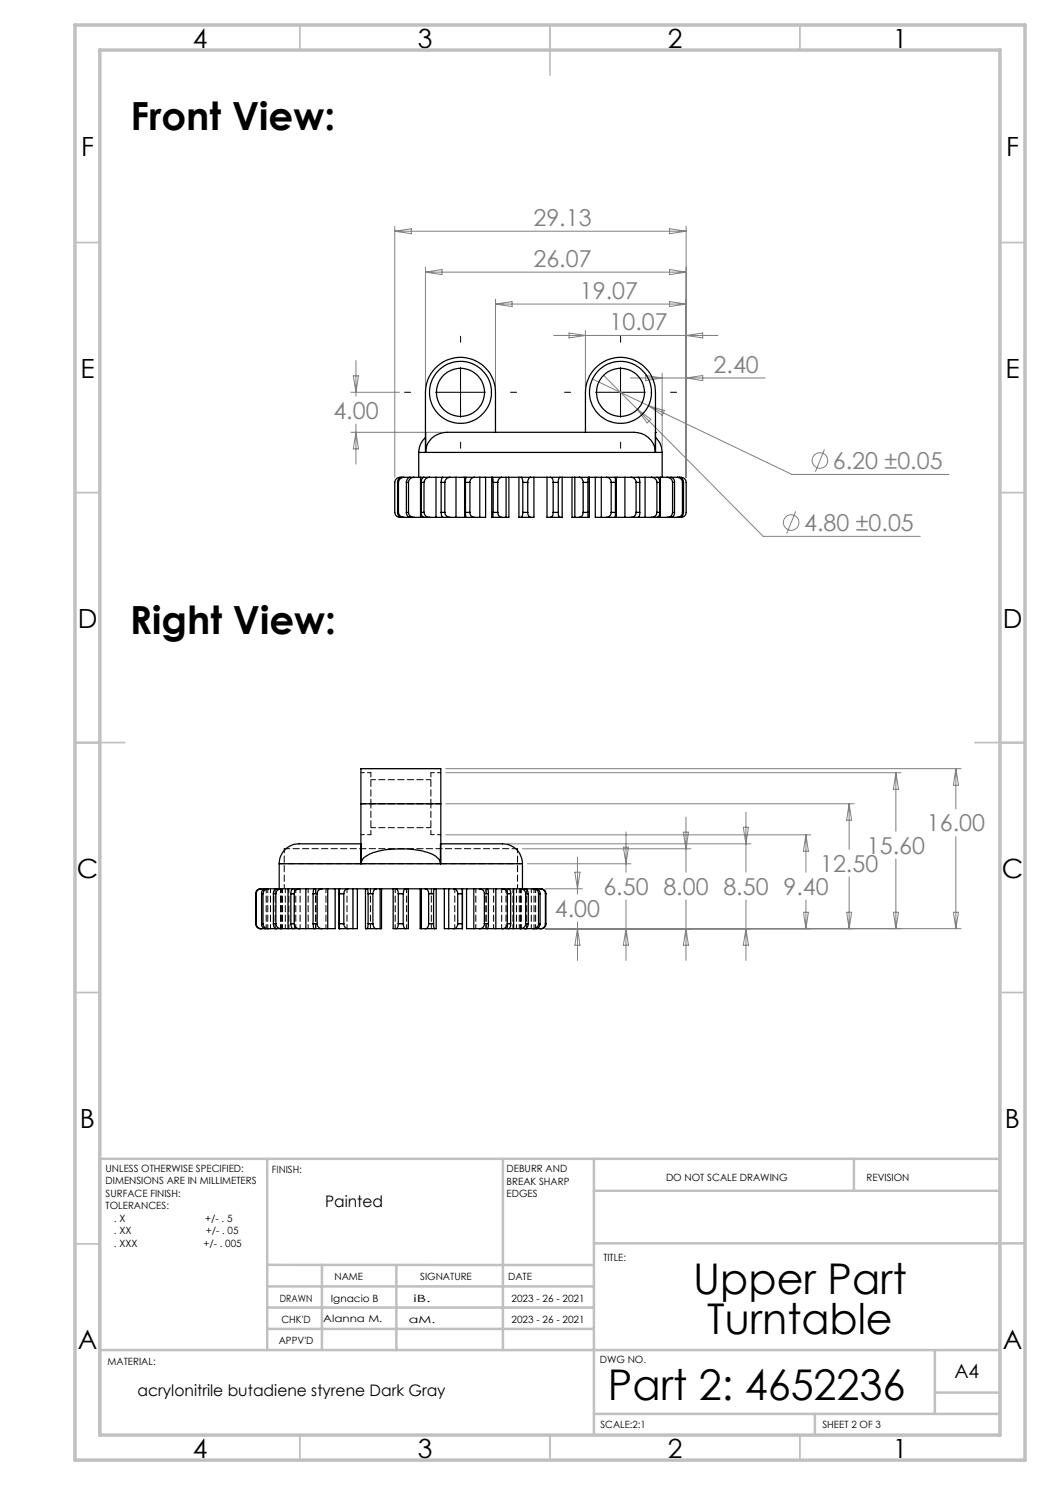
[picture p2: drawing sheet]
<svg xmlns="http://www.w3.org/2000/svg" width="210mm" height="297mm" viewBox="0 0 210 297" stroke-linecap="round" stroke-linejoin="round" font-family="sans-serif">
<g fill="none" stroke="#808080" stroke-width=".2">
<path d="M79 45.3v50.2M79 46.2h58.2M79 46.2l3.3-.4v.9zM85.1 53.4v24.1M85.1 54.4h52.1M85.1 54.4l3.3-.5v1zM99.1 59.8v17.7M133.9 45.8l3.3 .4-3.3 .5zM133.9 53.9l3.3 .5-3.3 .5zM137.2 45.3v50.2M70.2 78.5h9.7M70.7 75.2h1l-.5 3.3z"/>
<path d="M71.2 72.1v7.1M99.1 60.8h38.1M99.1 60.8l3.3-.5v1zM110.7 67.1h32.9M113.8 66.6l3.3 .5-3.3 .5zM117.1 66.1v11.4M118.5 75.8l11.2 5.3M120.7 75.1l6.8 6.8M126.1 75.6h26.9M129.1 75.1l3.3 .5-3.3 .5zM132.4 74.6v14.9M133.9 60.3l3.3 .5-3.3 .5z"/>
<path d="M137.2 75.6l3.3-.5v1zM137.2 67.1l3.3-.5v1zM70.2 86.5h18.2M71.2 84.8v8M71.2 86.5l.5 3.3h-1zM127.5 81.9l25.1 25.4h31.4M127.5 81.9l2.7 2-.8 .7zM129.7 81.1l28.7 13.8h31.4M129.7 81.1l3.2 1-.5 .9zM164.9 89.9l-1.8 4.4M159.1 102.3l-1.8 4.4M89.1 154.5h91.1"/>
<path d="M89.1 153.7h103.1M179.2 154.5v11.8M179.2 154.5l.5 3.4h-1zM191.2 153.7v8.1M191.2 153.7l.5 3.4h-1zM89.1 160.8h81.7M89.1 167h73.1M101.5 168.8h48.7M104.5 169.8h33.7M105.5 172.8h20.7M109 177.8h7.5M115 174.4h1l-.5 3.4z"/>
<path d="M115.5 171.4v7.4M124.7 169.4h1l-.5 3.4zM125.2 166.4v8M125.2 180v12.1M136.7 166.4h1l-.5 3.4zM137.2 163.4v11M137.2 180v12.1M148.7 165.4h1l-.5 3.4zM149.2 162.4v12M149.2 180v12.1M161.2 167v7.4M161.2 180v5.7"/>
<path d="M161.2 167l.5 3.2h-1zM169.8 160.8v9.1M169.8 175.4v10.3M169.8 160.8l.5 3.2h-1zM179.2 171.8v13.9M191.2 167.3v18.4M109 185.7h83.2M115.5 184.4v7.7M115.5 185.7l.5 3.4h-1zM125.2 185.7l.5 3.4h-1zM137.2 185.7l.5 3.4h-1zM149.2 185.7l.5 3.4h-1z"/>
<path d="M160.7 182.5h1l-.5 3.2zM169.3 182.5h1l-.5 3.2zM178.7 182.5h1l-.5 3.2zM190.7 182.5h1l-.5 3.2z"/>
<circle cx="164" cy="92.1" r="1.55"/>
<circle cx="158.2" cy="104.5" r="1.56"/>
</g>
<path d="M82.1 78.5h-1.2M92.1 68.5v-1.2M102.1 78.5h1.2M114.1 78.5h-1.2M124.1 68.5v-1.2M134.1 78.5h1.2M92.1 88.5v1.2M124.1 88.5v1.2" fill="none" stroke="#000" stroke-width=".2" stroke-dasharray="15.2 1.3 1.3 1.3"/>
<path d="M87.1 78.5h10M92.1 73.5v10M119.1 78.5h10M124.1 73.5v10" fill="none" stroke="#000" stroke-width=".2"/>
<g fill="none" stroke="#c0c0c0" stroke-width=".35">
<path d="M60 5v5M110 5v10M160 5v5M15 48.5h5M200 48.5h5M15 98.5h5M200 98.5h5M15 148.5h10M195 148.5h10M15 198.5h5M200 198.5h5M15 248.8h5"/>
<path d="M60 287v5M110 287v5M160 287v5"/>
</g>
<g fill="none" stroke="#c0c0c0" stroke-width=".5">
<path d="M53.4 231.8v38.2M100.6 231.8v38.2M118.8 231.8v55.2M118.8 238.2h81.2M170.8 231.8v6.4M200 231.8h-180v55.2M53.4 257.3h65.4M53.4 253h65.4M64.4 253v17M79.3 253v17M118.8 248.7h86.2M20 270h180"/>
<path d="M53.4 265.8h65.4M53.4 261.5h65.4M187 270v12.8M187 278.5h13M118.8 282.8h81.2M163 282.8v4.2"/>
</g>
<path d="M15 5h190v287h-190zM20 10h180v277h-180z" fill="none" stroke="#c0c0c0" stroke-width=".7"/>
<g fill="none" stroke="#000" stroke-width=".25">
<path d="M79.5 96.5h.2M79.5 96.5v6M79.7 96.5v6M80.4 95.5a.97 .97 0 0 0-.9 1M80.8 95.5a1.09 1.09 0 0 0-1.1 1M81.3 96.5h.4M81.3 96.5v6M81.7 96.5v6M82 95.5a.94 .94 0 0 0-.7 1M82.8 95.5a1.09 1.09 0 0 0-1.1 1M83.7 90.5v5M84.1 95.5v8"/>
<path d="M84.2 96.5h.6M84.2 96.5v6M84.8 95.5a.91 .91 0 0 0-.6 1M84.8 96.5v6M85.1 87.5a4 4 0 0 0-1.4 3M85.1 86.5v4M85.1 90.5a4.4 4.4 0 0 1 5.3-4h34.8a5.6 5.6 0 0 1 4.9 1.5 4 4 0 0 1 1 2.5M85.1 90.5h46M85.9 95.5a1.09 1.09 0 0 0-1.1 1M87.2 95.5v8M88.2 96.5h.8M88.2 96.5v6"/>
<path d="M88.5 95.5l-.1 .1-.2 .9M89 96.5v6M90 95.5a1.09 1.09 0 0 0-1 1M91.2 95.5v8M92.9 95.5v8h-12.9a1.02 1.02 0 0 1-1-1v-6a1.09 1.09 0 0 1 1-1h13.2M93.1 96.5h.9M93.1 96.5v6M93.2 95.5l-.1 1M93.2 95.5h5.2M94 96.5v6M94.9 95.5a.97 .97 0 0 0-.9 1M96 95.5v8"/>
<path d="M97.1 95.5v8h-3.9l-.1-1M98.4 95.5h5.4M98.4 95.5v8h3.4v-8M98.5 95.5l.1 1M98.6 96.5h1M98.6 96.5v6M99.1 86.5v-8a7 7 0 0 0-7-7 7 7 0 0 0-7 7v12h-1.4M99.6 96.5v6M100.3 95.5a1 1 0 0 0-.7 1M101.2 95.5v8M103.8 95.5h3M103.8 95.5v8h3v-8"/>
<path d="M104.2 95.5l.3 .3 .1 .7M104.6 96.5h1M104.6 96.5v6M105.6 96.5v6M106.1 95.5a.98 .98 0 0 0-.5 1M106.8 95.5h2.6M109.4 95.5v8h3v-8M109.4 95.5h3M110.1 95.5a.91 .91 0 0 1 .5 1M110.6 96.5v6M110.6 96.5h1.1M111.7 96.5v6"/>
<path d="M112 95.5l-.3 .4v.6M112.4 95.5h5.5M114.4 95.5v8h3.5v-8M115 95.5v8M115.9 95.5a.94 .94 0 0 1 .7 1M116.6 96.5h1M116.6 96.5v6M117.1 86.5v-8a7 7 0 0 1 7-7 7 7 0 0 1 7 7v12M117.6 96.5v6M117.7 95.5l-.1 1M117.9 95.5h5.1M119.1 95.5v8h3.9l.1-1"/>
<path d="M120.3 95.5v8M121.3 95.5a1.03 1.03 0 0 1 .9 1M122.2 96.5h.9M122.2 96.5v6M123 95.5l.1 1M123 95.5h13.2a1.02 1.02 0 0 1 1 1v6a.96 .96 0 0 1-1 1h-12.9v-8M123.1 96.5v6M125 95.5v8M126.2 95.5a1.02 1.02 0 0 1 1 1M127.2 96.5h.8M127.2 96.5v6M127.6 95.5a1.01 1.01 0 0 1 .4 1"/>
<path d="M128 96.5v6M129 95.5v8M130.3 95.5a1.09 1.09 0 0 1 1.1 1M131.1 87.5a4 4 0 0 1 1.3 3M131.1 86.5h.1M131.1 90.5h1.3M131.4 96.5h.6M131.4 96.5v6M131.4 95.5a.98 .98 0 0 1 .6 1M132 96.5v6M132.1 95.5v8M132.4 90.5v5"/>
<path d="M133.4 95.5a1.09 1.09 0 0 1 1.1 1M134.2 95.5a.96 .96 0 0 1 .7 1M134.5 96.5h.4M134.5 96.5v6M134.9 96.5v6M135.4 95.5a1.09 1.09 0 0 1 1.1 1M135.8 95.5a.97 .97 0 0 1 .9 1M136.5 96.5h.2M136.5 96.5v6M136.7 96.5v6M79.5 102.5a.89 .89 0 0 0 .9 1M79.5 102.5h.2"/>
<path d="M79.7 102.5a1.03 1.03 0 0 0 1.1 1M81.3 102.5a.91 .91 0 0 0 .7 1M81.3 102.5h.4M81.7 102.5a1.03 1.03 0 0 0 1.1 1M84.2 102.5a.86 .86 0 0 0 .6 1M84.2 102.5h.6M84.8 102.5a1.03 1.03 0 0 0 1.1 1M88.2 102.5l.1 .8 .2 .2M88.2 102.5h.8M89 102.5a1.02 1.02 0 0 0 1 1M93.1 102.5h.9M94 102.5a.91 .91 0 0 0 .9 1"/>
<path d="M98.6 102.5l-.1 1M98.6 102.5h1M99.6 102.5a.93 .93 0 0 0 .7 1M104.6 102.5a.97 .97 0 0 1-.4 1M104.6 102.5h1M105.6 102.5a.89 .89 0 0 0 .5 1M110.6 102.5a.83 .83 0 0 1-.5 1M110.6 102.5h1.1M111.7 102.5a.97 .97 0 0 0 .3 1M116.6 102.5a.87 .87 0 0 1-.7 1M116.6 102.5h1M117.6 102.5l.1 1"/>
<path d="M122.2 102.5a.97 .97 0 0 1-.9 1M122.2 102.5h.9M127.2 102.5a.96 .96 0 0 1-1 1M127.2 102.5h.8M128 102.5a.89 .89 0 0 1-.4 1M131.4 102.5a1.03 1.03 0 0 1-1.1 1M131.4 102.5h.6M132 102.5a.89 .89 0 0 1-.6 1M134.5 102.5a1.03 1.03 0 0 1-1.1 1M134.5 102.5h.4M134.9 102.5a.88 .88 0 0 1-.7 1M136.5 102.5a1.03 1.03 0 0 1-1.1 1"/>
<path d="M136.5 102.5h.2M136.7 102.5a.91 .91 0 0 1-.9 1M51.2 178.7h.1M51.2 178.7v6M52.3 177.8a1.03 1.03 0 0 0-1.1 .9M52.3 178.7h.3M52.3 178.7v6M52.6 178.7v6M53.1 177.8a.86 .86 0 0 0-.8 .9M53.7 177.8a1.03 1.03 0 0 0-1.1 .9M54.7 178.7h.5M54.7 178.7v6"/>
<path d="M55 177.8v.1M55.2 178.7v6M55.3 177.8a.84 .84 0 0 0-.6 .9M55.8 172.8h16.4M55.8 172.8v5M56.3 177.8a1.03 1.03 0 0 0-1.1 .9M57.6 177.8v7.9M58.2 178.7h.6M58.2 178.7v6M58.6 177.8a.97 .97 0 0 0-.4 .9M58.8 178.7v6M59.9 177.8a1.03 1.03 0 0 0-1.1 .9"/>
<path d="M61.2 177.8v7.9M62.6 178.7h.8M62.6 178.7v6M62.9 177.8l-.2 .4-.1 .5M63.4 178.7v6M64.4 177.8a.96 .96 0 0 0-1 .9M65.5 177.8v7.9M67 177.8v7.9h-14.9a.91 .91 0 0 1-.9-1M67.8 177.8v.9h1M67.8 177.8h.1M67.8 177.8h-15.7a.91 .91 0 0 0-.9 .9M67.8 177.8h5.3"/>
<path d="M67.8 177.8v7.9M68.8 178.7v6M69.6 177.8a.91 .91 0 0 0-.8 .9M70.6 177.8v7.9M71.5 177.8v7.9h-3.7M72.2 168.8h-11.2a4.2 4.2 0 0 0-5.2 4M72.2 160.8v-7.1h16v7.1M72.2 160.8v12M72.2 168.8h.1M72.2 160.8h16M72.2 172.8h15.9M72.2 172.8a2.23 2.23 0 0 1 1.7-2 19 19 0 0 1 12.6 0 2.42 2.42 0 0 1 1.6 2"/>
<path d="M73.1 177.8h5.5M73.1 177.8v7.9h3.2v-7.9M73.4 177.8l.2 .2v.7M73.6 178.7h1M73.6 178.7v6M74.6 178.7v6M75.2 177.8a.9 .9 0 0 0-.6 .9M76 177.8v7.9M78.6 177.8v7.9h3.1v-7.9M78.6 177.8h3.1M79.2 177.8a.9 .9 0 0 1 .5 .9M79.7 178.7h.9"/>
<path d="M79.7 178.7v6M80.6 178.7v6M81.1 177.8a.9 .9 0 0 0-.5 .9M81.7 177.8h2.4M84 177.8v7.9h3.2v-7.9M84.1 177.8h3.1M84.3 177.8v7.9M85.1 177.8a.83 .83 0 0 1 .6 .9M85.7 178.7h1M85.7 178.7v6M86.7 178.7v6M87 177.8l-.2 .2-.1 .7"/>
<path d="M87.2 177.8h5.3v7.9h-3.6v-7.9M88.1 172.8v-4h7.3a27 27 0 0 1 6.6 .2 4 4 0 0 1 2.5 3.8M88.2 160.8v12h16.3M89.7 177.8v7.9M90.7 177.8a.92 .92 0 0 1 .8 .9M91.5 178.7h1M91.5 178.7v6M92.5 178.7v-.9h15.7a.96 .96 0 0 1 1 .9M92.5 178.7v6M93.3 177.8v7.9h14.9a.96 .96 0 0 0 1-1M94.8 177.8v7.9M95.9 177.8a.96 .96 0 0 1 1 .9"/>
<path d="M96.9 178.7h.8M96.9 178.7v6M97.5 177.8l.2 .9M97.7 178.7v6M99.2 177.8v7.9M100.4 177.8a.97 .97 0 0 1 1.1 .9M101.5 178.7h.6M101.5 178.7v6M101.7 177.8a.84 .84 0 0 1 .4 .9M102.1 178.7v6M102.7 177.8v7.9M104 177.8a1.03 1.03 0 0 1 1.1 .9"/>
<path d="M104.5 172.8v5M105 177.8a.9 .9 0 0 1 .7 .9M105.1 178.7h.6M105.1 178.7v6M105.3 177.8v.1M105.7 178.7v6M106.6 177.8a1.03 1.03 0 0 1 1.1 .9M107.2 177.8a.92 .92 0 0 1 .8 .9M107.7 178.7h.3M107.7 178.7v6M108 178.7v6M108.1 177.8a1.02 1.02 0 0 1 1 .9"/>
<path d="M109.1 178.7h.1M109.1 178.7v6M109.2 178.7v6M51.2 184.7h.1M51.2 184.7a1.03 1.03 0 0 0 1.1 1M52.3 184.7a.86 .86 0 0 0 .8 1M52.3 184.7h.3M52.6 184.7a1.03 1.03 0 0 0 1.1 1M54.7 184.7a.84 .84 0 0 0 .6 1M54.7 184.7h.5M55 185.6v.1M55.2 184.7a1.03 1.03 0 0 0 1.1 1"/>
<path d="M58.2 184.7a.97 .97 0 0 0 .4 1M58.2 184.7h.6M58.8 184.7a1.03 1.03 0 0 0 1.1 1M62.6 184.7l.1 .6 .2 .4M62.6 184.7h.8M63.4 184.7a.96 .96 0 0 0 1 1M67.8 185.7h.1M68.8 184.7a.91 .91 0 0 0 .8 1M68.8 184.7h-1v1M73.6 184.7v.8l-.2 .2M73.6 184.7h1M74.6 184.7a.9 .9 0 0 0 .6 1"/>
<path d="M79.7 184.7a.9 .9 0 0 1-.5 1M79.7 184.7h.9M80.6 184.7a.9 .9 0 0 0 .5 1M85.7 184.7a.83 .83 0 0 1-.6 1M85.7 184.7h1M86.7 184.7l.1 .8 .2 .2M91.5 184.7a.92 .92 0 0 1-.8 1M91.5 184.7h1M92.5 184.7v1M96.9 184.7a.96 .96 0 0 1-1 1M96.9 184.7h.8M97.7 184.7l-.2 1"/>
<path d="M101.5 184.7a.97 .97 0 0 1-1.1 1M101.5 184.7h.6M102.1 184.7a.84 .84 0 0 1-.4 1M105.1 184.7a1.03 1.03 0 0 1-1.1 1M105.1 184.7h.6M105.3 185.6v.1M105.7 184.7a.9 .9 0 0 1-.7 1M107.7 184.7a1.02 1.02 0 0 1-1.1 1M107.7 184.7h.3M108 184.7a.92 .92 0 0 1-.8 1M109.1 184.7a1.02 1.02 0 0 1-1 1M109.1 184.7h.1"/>
<circle cx="92.1" cy="78.5" r="6.2"/>
<circle cx="92.1" cy="78.5" r="4.8"/>
<circle cx="124.1" cy="78.5" r="6.2"/>
<circle cx="124.1" cy="78.5" r="4.8"/>
</g>
<path d="M86.2 155.9h-12M58.2 178.7h.7M72.2 160.7h16M72.2 172.7h15.9M74.2 165.5h12M101.5 178.7h.7M58.9 184.7h-.7M102.2 184.7h-.7" fill="none" stroke="#000" stroke-width=".2" stroke-dasharray="1.3 .6" stroke-dashoffset=".3"/>
<g fill="none" stroke="#000" stroke-width=".2" stroke-dasharray="1.3 .6" stroke-dashoffset=".4">
<path d="M56.2 177.7v8M56.8 169.7v8M62.7 178.7h.8M74.2 160.7v-6.2M74.2 166.9v-6.2M86.2 160.7v-6.2M86.2 166.9v-6.2M96.9 178.7h.8M103.5 177.7v-8M53.2 185.7v-8M53.6 185.7v-8M54.1 185.7v-8"/>
<path d="M56.1 185.7v-8M56.3 185.7v-8M56.5 185.7v-8M57.1 185.7v-8M57.8 185.7v-8M58.9 185.7v-8M59.2 185.7v-8M60 185.7v-8M61.6 185.7v-8M63.1 185.7v-8M63.2 185.7v-8M63.5 184.7h-.8"/>
<path d="M65.2 185.7v-8M69.4 185.7v-8M74.1 185.7v-8M79 185.7v-8M81.3 185.7v-8M86.3 185.7v-8M91 185.7v-8M95.2 185.7v-8M97.2 185.7v-8M97.7 184.7h-.8M98.7 185.7v-8M100.3 185.7v-8"/>
<path d="M101.2 185.7v-8M101.5 185.7v-8M102.6 185.7v-8M103.3 185.7v-8M103.9 185.7v-8M104.1 185.7v-8M104.2 185.7v-8M104.3 185.7v-8M106.3 185.7v-8M106.8 185.7v-8M107.1 185.7v-8"/>
</g>
<path d="M103.5 169.7h-46.7" fill="none" stroke="#000" stroke-width=".2" stroke-dasharray="1.3 .6" stroke-dashoffset=".2"/>
<path d="M74.2 154.5h-2M88.2 154.5h-2M72.2 166.9h2M86.2 166.9h2M55 185.6v-7.7M105.3 185.6v-7.7" fill="none" stroke="#000" stroke-width=".2" stroke-dasharray="1.3 .6" stroke-dashoffset=".6"/>
<path d="M51.2 178.7h.1M52.3 178.7h.3M54.7 178.7h.5M105.2 178.7h.5M107.7 178.7h.3M109.1 178.7h.1M51.3 184.7h-.1M52.6 184.7h-.3M55.2 184.7h-.5M105.7 184.7h-.5M108 184.7h-.3M109.2 184.7h-.1" fill="none" stroke="#000" stroke-width=".2" stroke-dasharray="1.3 .6"/>
<path d="M67.9 178.7h.9M73.6 178.7h1M79.7 178.7h1M85.7 178.7h1M91.6 178.7h.9M68.8 184.7h-.9M74.6 184.7h-1M80.7 184.7h-1M86.7 184.7h-1M92.5 184.7h-.9" fill="none" stroke="#000" stroke-width=".2" stroke-dasharray="1.3 .6" stroke-dashoffset=".5"/>
<path d="M55.8 172.7h16.4M88.2 172.7h16.3" fill="none" stroke="#000" stroke-width=".2" stroke-dasharray="1.3 .6" stroke-dashoffset=".1"/>
<g font-size="8.5">
<text x="138.6" y="258.8">Upper Part</text>
<text x="141.4" y="266.9">Turntable</text>
<text x="121.6" y="279.9">Part 2: 4652236</text>
</g>
<g font-size="7.8">
<text x="26.1" y="26">Front View:</text>
<text x="25.9" y="126.8">Right View:</text>
</g>
<g font-size="5.3">
<text x="38.5" y="9.5">4</text>
<text x="83.5" y="9.5">3</text>
<text x="133.6" y="9.5">2</text>
<text x="178.6" y="9.5">1</text>
<text x="16.2" y="31.3">F</text>
<text x="201.2" y="31.3">F</text>
<text x="16.1" y="75.5">E</text>
<text x="201.1" y="75.5">E</text>
<text x="15.5" y="125.5">D</text>
<text x="200.5" y="125.5">D</text>
<text x="15.4" y="175.5">C</text>
<text x="200.4" y="175.5">C</text>
<text x="16" y="225.5">B</text>
<text x="201" y="225.5">B</text>
<text x="15.5" y="269.8">A</text>
<text x="200.5" y="269.8">A</text>
<text x="38.5" y="291.5">4</text>
<text x="83.5" y="291.5">3</text>
<text x="133.6" y="291.5">2</text>
<text x="178.6" y="291.5">1</text>
</g>
<g font-size="4.7" fill="#808080">
<text x="106.7" y="45.2">29.13</text>
<text x="106.7" y="53.4">26.07</text>
<text x="116" y="59.8">19.07</text>
<text x="121.9" y="66.1">10.07</text>
<text x="142.7" y="74.6">2.40</text>
<text x="66.7" y="83.8">4.00</text>
<text x="166.6" y="93.8">6.20 ±0.05</text>
<text x="160.8" y="106.2">4.80 ±0.05</text>
<text x="185.4" y="166.3">16.00</text>
<text x="173.4" y="170.8">15.60</text>
<text x="120.7" y="179">6.50 8.00 8.50 9.40</text>
<text x="164" y="174.4">12.50</text>
<text x="111" y="183.4">4.00</text>
</g>
<text font-size="3.9" x="190.9" y="275.5">A4</text>
<g font-size="3.2">
<text x="65" y="241.4">Painted</text>
<text x="27.5" y="279.2">acrylonitrile butadiene styrene Dark Gray</text>
</g>
<g font-size="2">
<text x="21.1" y="234.4">UNLESS OTHERWISE SPECIFIED:</text>
<text x="21.1" y="236.9">DIMENSIONS ARE IN MILLIMETERS</text>
<text x="21.1" y="239.4">SURFACE FINISH:</text>
<text x="54.4" y="234.6">FINISH:</text>
<text x="101.3" y="234.5">DEBURR AND</text>
<text x="101.3" y="237">BREAK SHARP</text>
<text x="101.3" y="239.5">EDGES</text>
<text x="133.2" y="236.2">DO NOT SCALE DRAWING</text>
<text x="173.3" y="236.2">REVISION</text>
<text x="21.1" y="241.9">TOLERANCES:</text>
<text x="22.8" y="244.4">. X</text>
<text x="41" y="244.4">+/- . 5</text>
<text x="22.8" y="249.4">. XXX</text>
<text x="22.8" y="246.9">. XX</text>
<text x="40.7" y="249.4">+/- . 005</text>
<text x="41.1" y="246.9">+/- . 05</text>
<text x="66.9" y="255.9">NAME</text>
<text x="84" y="255.9">SIGNATURE</text>
<text x="101.6" y="255.9">DATE</text>
<text x="120.7" y="252.2">TITLE:</text>
<text x="56" y="260.3">DRAWN</text>
<text x="66.2" y="260.3">Ignacio B</text>
<text x="82.7" y="260.5">iB.</text>
<text x="102.3" y="260.3">2023 - 26 - 2021</text>
<text x="55.7" y="268.7">APPV'D</text>
<text x="56.3" y="264.6">CHK'D</text>
<text x="64.6" y="264.4">Alanna M.</text>
<text x="81.8" y="264.6">aM.</text>
<text x="102.3" y="264.6">2023 - 26 - 2021</text>
<text x="21.5" y="273">MATERIAL:</text>
<text x="120" y="272.5">DWG NO.</text>
<text x="120.1" y="285.6">SCALE:2:1</text>
<text x="164.5" y="285.6">SHEET 2 OF 3</text>
</g>
</svg>
